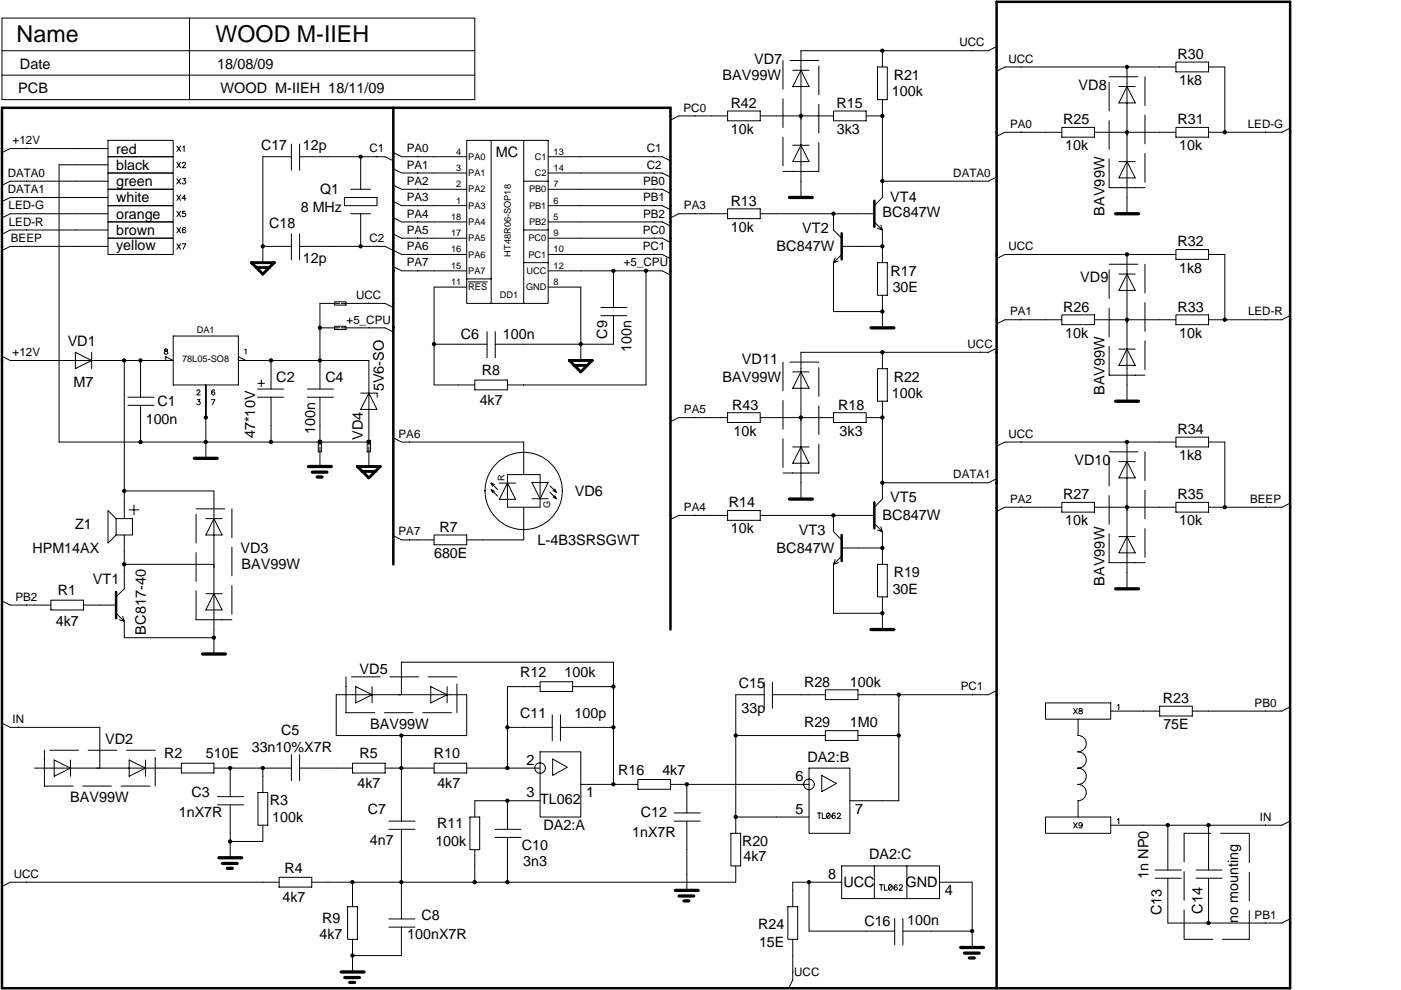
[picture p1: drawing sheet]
<svg xmlns="http://www.w3.org/2000/svg" width="297mm" height="210mm" viewBox="0 0 297 210" stroke-linecap="round" stroke-linejoin="round" font-family="sans-serif">
<g fill="none" stroke="#000" stroke-width=".21">
<path d="M.4 3.8h100.3v17.3h-100.3zM.4 10.8h100.3M.4 15.9h100.3M40.2 3.8v17.3M168.1 14.9h3.4M169.8 14.9l1.7 3.5h-3.4zM186.1 14.2h2v6.9h-2zM187.1 10.8v3.4M206.1 10.7v.1M211.3 9.9l-1.8 .9h-39.7v31.1M216.5 14.1v.1M237.2 18.4h3.5"/>
<path d="M238.9 14.2v31.1M238.9 18.4l1.8 3.4h-3.5zM249.3 13.2h6.9v2h-6.9zM249.3 14.2h-36.2l-1.8 .9M256.2 14.2h3.5v13.8M5.6 31.4v.1M5.6 38.3v.1M22.9 29.8h13.8v3.4h-13.8zM22.9 33.2h13.8v3.5h-13.8zM22.9 36.7h13.8v3.4h-13.8zM22.9 38.4h-20.7l-1.8 .9M22.9 31.5h-20.7l-1.8 .9"/>
<path d="M22.9 34.9h-10.4v58.8h65.7M37.5 31l.8 1.1M37.5 34.4l.8 1.2M37.5 37.9l.8 1.1M38.3 31l-.8 1.1M38.3 34.4l-.8 1.2M38.3 37.9l-.8 1.1M38.7 34.7l.2-.3 .3 .1 .1 .1v.3l-.7 .7h.8M38.7 37.9h.6l-.3 .4a.39 .39 0 0 1 .3 .6 .39 .39 0 0 1-.7-.1M38.8 31.2l.2-.2v1.1M61.8 33.2h-6.1v22.5M61.8 30.5v5.6"/>
<path d="M63.5 33.2h18.1l1.8 .9M63.5 30.5v5.6M76.5 33.2v6.9M79.9 33.1v.1M83.4 35.8l1.8 .9h3.4M83.4 39.3l1.8 .8h13.8M83.4 32.3l1.8 .9h13.8M88.6 36.7h10.4M88.6 33.1v.1M88.6 36.6v.1M99 29.8h17.2v34.5h-17.2zM104.1 29.8v34.5"/>
<path d="M111 38.4h5.2M111 29.8v34.5M116.2 36.7h24.2l1.8 .8M138.7 33.1l-22.5 .1M138.7 33.2h1.7l1.8 .9M138.7 36.6v.1M147.3 24.5v.1M154.3 23.5h6.9v2.1h-6.9zM154.3 24.6h-10.4l-1.7 .9M161.2 24.6h15.5M168.1 30.8h3.4M169.8 30.8l1.7 3.5h-3.4z"/>
<path d="M176.7 23.5h6.9v2.1h-6.9zM183.6 24.6h3.5M187.1 21.1v20.8l-1.7 1.7M206.1 38.3l-19 .1M211.3 37.5l-1.8 .9h-3.4M216.5 27.9v.1M225.1 27h6.9v2.1h-6.9zM225.1 28h-12l-1.8 .9M232 28h17.3M237.2 34.3h3.5M238.9 34.3l1.8 3.4h-3.5zM249.3 27h6.9v2.1h-6.9z"/>
<path d="M256.2 28h3.5M268.3 27.9l-8.6 .1M273.5 27.2l-1.7 .8h-3.5M5.6 41.8v.1M5.6 45.2v.1M5.6 48.7v.1M5.6 52.2h.1M22.9 50.5h13.8v3.5h-13.8zM22.9 40.1h13.8v3.5h-13.8zM22.9 43.6h13.8v3.5h-13.8zM22.9 47.1h13.8v3.4h-13.8zM22.9 52.2h-20.7l-1.8 .9"/>
<path d="M22.9 48.8h-20.7l-1.8 .9M22.9 41.9h-20.7l-1.8 .8M22.9 45.3h-20.7l-1.8 .9M37.5 51.7l.8 1.1M37.5 41.3l.8 1.2M37.5 44.8l.8 1.1M37.5 48.2l.8 1.2M38.3 51.7l-.8 1.1M38.3 41.3l-.8 1.2M38.3 44.8l-.8 1.1M38.3 48.2l-.8 1.2M38.6 51.7h.8l-.6 1.1"/>
<path d="M39.3 44.8h-.6v.5a.41 .41 0 0 1 .6 0 .41 .41 0 0 1-.1 .6 .41 .41 0 0 1-.6-.2M39.3 48.4v-.1a.57 .57 0 0 0-.7 .4 .57 .57 0 0 0 .4 .7 .36 .36 0 0 0 .4-.4 .36 .36 0 0 0-.4-.3 .36 .36 0 0 0-.3 .3M39.4 42.1h-.8l.6-.8v1.2M55.7 52.2h6.1M61.8 49.6v5.5M63.5 52.2h18.1l3.6 1.8h13.8M63.5 49.6v5.5M73 41.9h6.9v1.7h-6.9zM74.4 40.1h4.1M74.4 45.3h4.1M76.5 45.3v6.9M79.9 52.2h.1"/>
<path d="M83.4 56.5l1.8 .9h3.4M83.4 46.2l1.8 .9h3.4M83.4 42.7l1.8 .9h13.8M83.4 49.6l1.8 .9h13.8M88.6 47.1h10.4M88.6 57.4h10.4M88.6 40v.1M88.6 43.5v.1M88.6 47v.1M88.6 50.4v.1M88.6 53.9v.1M88.6 57.3v.1"/>
<path d="M99 59.1h5.1M99.3 59.8h4M111 48.8h5.2M111 55.7h5.2M116.2 57.4h24.2l1.8 .9M116.2 54h24.2l1.8 .8M116.2 50.5h24.2l1.8 .9M116.2 47.1h24.2l1.8 .8M116.2 40.1h24.2l1.8 .9M116.2 43.6h24.2l1.8 .9M130.1 57.4v7.8M137 57.3v24.3h-29.4"/>
<path d="M138.7 40v.1M138.7 43.5v.1M138.7 47v.1M138.7 50.4v.1M138.7 53.9v.1M147.3 45.2l7 .1M147.3 45.3h-3.4l-1.7 .9M154.3 44.3h6.9v2.1h-6.9zM161.2 45.3h24.2M176.7 45.3v3.5l1.8 1.7M176.7 55.7v10.4h10.4M177.1 54.7l-.4 1"/>
<path d="M177.8 55.4l-1.1 .3M178.5 52.2h8.6M178.5 54l-1.8 1.7M185.4 47.1l1.7 1.7M186.1 55.7h2v6.9h-2zM186.1 48.4l1 .4M186.7 47.8l.4 1M187.1 48.8v6.9M216.5 53.9v.1M237.2 58.1h3.5M238.9 54v31.1M238.9 58.1l1.8 3.5h-3.5z"/>
<path d="M249.3 52.9h6.9v2.1h-6.9zM249.3 54h-36.2l-1.8 .8M256.2 54h3.5v13.8M.4 75.6l1.8 .8h27.6M5.6 76.3v.1M16 74.7l3.4 1.7-3.4 1.8zM19.4 74.7v3.5M26.3 76.4v33.6M29.8 76.4h6.9l-1.6-.8v.8M29.8 76.4v7.8M34.9 74v.4a.45 .45 0 0 1 .6 .1 .45 .45 0 0 1 0 .5h-.6v-.4l.6-.3v-.3zM36.7 71.2h13.8v10.4h-13.8z"/>
<path d="M51.9 74.2l.3-.2v1.1M52.1 76.4l-1.6-.8v.8h7M57.5 76.4h20.7v18M57.5 76.4v6.1M67.8 69.5h4.2M70.9 69.2h2.5v.7h-2.5zM70.9 64h2.5v.7h-2.5zM72 64.3h-4.2v18.2M72.3 69.5h9.3l1.8 .9M78.2 64.2l-5.9 .1M78.2 64.3h3.4l1.8 .9M78.2 69.4v.1"/>
<path d="M92 73h11.3M99 60.9h-7v20.7h8.7M103.3 70.3v5.5M105 70.3v5.5M116.2 60.9h6.9v15.5M127.4 65.2h5.5M127.4 66.9h5.5M130.1 66.9v6.1h-25.1M168.1 78.8h3.4M169.8 78.8l1.7 3.5h-3.4zM186.1 78.2h2v6.9h-2zM187.1 62.6v6.9"/>
<path d="M187.1 74.7v3.5M207.8 74.6v.1M211.3 73.8l-1.8 .9h-39.7v31.1M216.5 67.7v.1M225.1 66.8h6.9v2h-6.9zM225.1 67.8h-12l-1.8 .9M232 67.8h17.3M237.2 74h3.5M238.9 74l1.8 3.5h-3.5zM249.3 66.8h6.9v2h-6.9zM268.3 67.7v.1M273.5 66.9l-1.7 .9h-15.6"/>
<path d="M27.1 84.2h5.6M27.1 85.9h5.6M29.8 85.9v7.8M41.8 82.9l.2-.2 .4 .1-.2 .4-.5 .5h.8M41.8 84.7h.6l-.3 .4a.37 .37 0 0 1 .3 .6 .37 .37 0 0 1-.7-.1M43.6 81.6v15.6M44.8 84.7h.8l-.6 1.1M45.5 82.8v-.1a.5 .5 0 0 0-.6 .5 .5 .5 0 0 0 .5 .5 .34 .34 0 0 0 0-.6 .34 .34 0 0 0-.5 .3M54.6 82.5h5.5M54.6 84.2h5.5M54.7 81.3h1.4M55.4 80.6v1.4"/>
<path d="M57.5 84.2v9.5M65.2 82.5h5.5M65.2 84.2h5.5M67.5 93.4h.7v2.4h-.7zM67.8 84.2v10.2M67.8 94.8v4.1M76.5 83.4h3.4M77.8 93.4h.7v2.4h-.7zM78.2 83.4l1.7 3.4h-3.4zM78.2 94.8v4.1M80 83.4v.8M83.4 92.8l1.8 .9h1.6"/>
<path d="M86.8 93.7h24.2v6.9M86.8 93.6v.1M100.7 80.6h6.9v2.1h-6.9zM147.3 88.5h.1M154.3 87.5h6.9v2.1h-6.9zM154.3 88.5h-10.4l-1.7 .9M161.2 88.5h15.5M168.1 94.8h3.4M169.8 94.8l1.7 3.4h-3.4zM176.7 87.5h6.9v2.1h-6.9zM183.6 88.5h3.5M187.1 85.1v20.7l-1.7 1.7"/>
<path d="M216.5 93.6v.1M237.2 97.9h3.5M238.9 93.7v31.1M238.9 97.9l1.8 3.4h-3.5zM249.3 92.7h6.9v2.1h-6.9zM249.3 93.7h-36.2l-1.8 .9M256.2 93.7h3.5v13.8M24.6 110h3.5v3.4h-3.5zM24.6 110l-1.7-1.8v6.9l1.7-1.7M26.3 113.4v11.4l-1.7 1.8M26.3 104.1h19.1v34.6M26.3 119.7h19.1"/>
<path d="M27.4 108.1h2M28.4 107.1v2M43.6 110h3.5M45.4 110l1.7 3.4h-3.5zM83.4 113.6l1.8 .9h6.8M86.8 114.4v.1M92 113.4h7v2.1h-7zM104.1 102.4l.4 .7M104.1 102.4l.7 .4M104.1 102.4l1.4 1.4M104.1 103.8l.7 .4M104.1 103.8l.4 .7"/>
<path d="M104.1 103.8l1.4 1.4M105.9 102.4h3.4M107.6 100.6h6.9v6.9h-6.9zM107.6 102.4l1.7 3.5h-3.4zM111 107.5v7h-12M112.8 102.3h3.4l-1.7 3.4zM112.8 105.7h3.4M116.6 104.4l1.4 1.3M116.6 103l1.4 1.4M117.3 105.4l.7 .3M117.3 104l.7 .4M117.6 105.1l.4 .6"/>
<path d="M117.6 103.7l.4 .7M147.3 109.2v.1M154.3 108.2h6.9v2.1h-6.9zM154.3 109.3h-10.4l-1.7 .9M161.2 109.3h24.2M176.7 109.3v3.4l1.8 1.8M176.7 119.7v10.3h10.4M177.1 118.6l-.4 1.1M177.8 119.3l-1.1 .4M178.5 116.2h8.6M178.5 117.9l-1.8 1.8M185.4 111l1.7 1.7"/>
<path d="M186.1 119.7h2v6.9h-2zM186.1 112.4l1 .3M186.7 111.7l.4 1M187.1 112.7v7M206.1 102.3v.1M211.3 101.5l-1.8 .9h-22.4M216.5 107.5h.1M225.1 106.5h6.9v2.1h-6.9zM225.1 107.5h-12l-1.8 .9M232 107.5h17.3M237.2 113.8h3.5M238.9 113.8l1.8 3.4h-3.5z"/>
<path d="M249.3 106.5h6.9v2.1h-6.9zM256.2 107.5h3.5M268.3 107.5h-8.6M273.5 106.7l-1.7 .8h-3.5M.4 127.4l1.8 .9h8.6M5.6 128.2v.1M10.8 127.3h6.9v2h-6.9zM17.7 128.3h6.9M24.6 130l1.7 1.7M25.3 131.4l1 .3M26 130.7l.3 1M26.3 131.7v3.5h19.1"/>
<path d="M43.6 125.9h3.5M45.4 125.9l1.7 3.4h-3.5zM187.1 126.6v6.9M.4 153.3l1.8 .9h19v8.7M3.9 154.1v.1M61.8 160v5.5M63.5 160v5.5M71.3 147.3h27.7v8.7h-27.7zM75.4 145.6l3.5 1.7-3.5 1.7zM78.9 145.6v3.4M85.1 147.3v-6.9h45v25.9M85.1 156v18.1"/>
<path d="M91.3 145.6l3.5 1.7-3.5 1.7zM94.8 145.6v3.4M107.6 154.2h9.5M114.5 144.5h6.9v2.1h-6.9zM114.5 159.4h8.6v13.8h-8.6zM114.5 145.6h-6.9v17.3M117.1 151.6v5.5M118.8 154.2h11.3M118.8 151.6v5.5M121.4 145.6h8.7M156 156h19M162 147.3h-6v29.4"/>
<path d="M162 144.6v5.6M163.8 147.3h11.2M163.8 144.6v5.6M175 146.3h6.9v2h-6.9zM175 154.9h6.9v2.1h-6.9zM181.9 156h8.7M190.6 147.3v22.5h-10.4M206.1 147.2v.1M211.3 146.4l-1.8 .9h-27.6M221.7 149h13.8v3.5h-13.8zM227.6 150.2l.8 1.2M228.4 150.2l-.8 1.2"/>
<path d="M228.6 152.5l-.1 3.4a1.74 1.74 0 0 1 1.8 1.8 1.74 1.74 0 0 1-1.8 1.7 1.74 1.74 0 0 1 1.8 1.7 1.74 1.74 0 0 1-1.8 1.8h.1M228.9 150.3v.3a.48 .48 0 0 1 .5 .2 .48 .48 0 0 1 0 .5h-.5a.47 .47 0 0 1 0-.5 .47 .47 0 0 1 .5-.2v-.3zM235.5 150.8h10.4M236.9 149.6l.3-.2v1.1M245.9 149.7h6.9v2.1h-6.9zM268.3 150.7l-15.5 .1M273.5 149.9l-1.7 .9h-3.5M7.3 162.9h31.2M11.5 161.1l3.4 1.8-3.4 1.7zM14.9 161.1v3.5M27.4 161.1l3.4 1.8-3.4 1.7zM30.8 161.1v3.5"/>
<path d="M38.5 161.8h6.9v2.1h-6.9zM45.4 162.9h16.4M46.1 168.9h5.6M46.1 170.6h5.6M48.8 162.9v6M48.8 170.6v11.3M54.7 168h2.1v7h-2.1zM55.7 162.9v5.1M55.7 175v3.4h-6.9M63.5 162.9h11.2M74.7 161.8h7v2.1h-7zM81.7 162.9h10.3"/>
<path d="M82.4 174.1h5.6M82.4 175.8h5.6M85.1 175.8v19M92 161.8h7v2.1h-7zM99 162.9h15.5M99.6 173.2h2.1v6.9h-2.1zM104.9 175.8h5.5M104.9 177.5h5.5M107.6 169.8v6M107.6 177.5v9.5M114.5 169.8h-13.8v3.4M117.2 160.9l3.1 1.8-3.1 1.7z"/>
<path d="M123.1 166.3h12.2M135.3 165.3h6.9v2h-6.9zM142.2 166.3h29.3M142.9 174.1h5.6M142.9 172.4h5.6M145.6 166.3v6.1M145.6 174.1v14.7M155 176.7h2v6.9h-2zM156 173.2h15.5M171.5 162.9h8.7v13.8h-8.7zM173.3 172.4h.8M173.7 172.4v1.1"/>
<path d="M174.2 164.4l3.1 1.7-3.1 1.8zM174.3 172.4v1.1h.7M175.4 172.4a.57 .57 0 0 1 .7 .5 .57 .57 0 0 1-.4 .6l-.4-.2-.1-.4zM176 172.6l-.7 .7M177.1 172.6l-.1-.2a.57 .57 0 0 0-.7 .5 .57 .57 0 0 0 .4 .6 .36 .36 0 0 0 .4-.3 .36 .36 0 0 0-.3-.4 .36 .36 0 0 0-.4 .4M177.5 172.7l.2-.3h.3l.2 .2-.2 .4-.5 .5h.7M221.7 173.2h13.8v3.5h-13.8zM227.6 174.4l.8 1.2M228.4 174.4l-.8 1.2M228.6 162.9h-.1a1.74 1.74 0 0 1 1.8 1.7 1.74 1.74 0 0 1-1.8 1.7 1.74 1.74 0 0 1 1.8 1.7 1.74 1.74 0 0 1-1.8 1.8l.1 3.4M229.4 174.8a.36 .36 0 0 1-.5 .3 .36 .36 0 0 1-.1-.6 .36 .36 0 0 1 .6 .1v.2a.52 .52 0 0 1-.4 .8l-.2-.2M235.5 175h20.7"/>
<path d="M236.9 173.8l.3-.2v1M247.6 175v9.5M256.2 175v9.5M268.3 174.9l-12.1 .1M273.5 174.1l-1.7 .9h-3.5M5.6 187h.1M59.2 186h6.9v2.1h-6.9zM59.2 187h-57l-1.8 .9M73.7 192.2h2.1v7h-2.1zM74.7 187v5.2M74.7 199.2v6.9M82.4 194.8h5.6"/>
<path d="M82.4 196.6h5.6M85.1 196.6v6h-10.4M100.7 180.1v6.9M156 183.6v3.4h-89.9M167 192.2h2.1v7h-2.1zM168.1 199.2v8.6l-.9 1.7M171.5 187v10.4h18.2M178.5 183.6h20.7v6.9h-20.7zM178.5 187h-10.4v5.2M185.4 183.6v6.9M186.5 187.6h.7M186.8 187.6v1.1"/>
<path d="M187.5 187.6v1.1h.6M188.5 187.6a.57 .57 0 0 1 .7 .5 .57 .57 0 0 1-.4 .6l-.4-.2v-.4zM189.1 187.8l-.7 .7M189.7 194.8v5.5M190.2 187.7v-.1a.57 .57 0 0 0-.7 .5 .57 .57 0 0 0 .4 .6 .36 .36 0 0 0 .4-.3 .36 .36 0 0 0-.4-.4 .36 .36 0 0 0-.4 .4M190.7 187.9l.2-.3h.2l.2 .2-.1 .4-.6 .5h.8M191.4 197.4h14.7M191.4 194.8v5.5M192.3 183.6v6.9M199.2 187h6.9v13.9M244.9 184.5h5.6M244.9 186.2h5.6"/>
<path d="M247.6 186.2v9.5h24.2l1.7-.9M253.6 184.5h5.5M253.6 186.2h5.5M256.2 186.2v9.5M268.3 195.6v.1M168.1 206.1h.1"/>
<circle cx="111" cy="104.1" r="8.2"/>
<circle cx="114.5" cy="162.9" r="1.13"/>
<circle cx="171.5" cy="166.3" r="1.13"/>
</g>
<g fill="#000" stroke="#000" stroke-width=".21">
<circle cx="187.1" cy="10.7" r=".35"/>
<circle cx="238.9" cy="14.2" r=".35"/>
<circle cx="76.5" cy="33.2" r=".35"/>
<circle cx="169.8" cy="24.6" r=".35"/>
<circle cx="187.1" cy="24.6" r=".35"/>
<circle cx="187.1" cy="38.4" r=".35"/>
<circle cx="238.9" cy="28" r=".35"/>
<circle cx="259.7" cy="28" r=".35"/>
<circle cx="55.7" cy="52.2" r=".35"/>
<circle cx="76.5" cy="52.2" r=".35"/>
<circle cx="130.1" cy="57.4" r=".35"/>
<circle cx="137" cy="57.4" r=".35"/>
<circle cx="176.7" cy="45.3" r=".35"/>
<circle cx="187.1" cy="52.2" r=".35"/>
<circle cx="238.9" cy="53.9" r=".35"/>
<circle cx="26.3" cy="76.4" r=".35"/>
<circle cx="29.8" cy="76.4" r=".35"/>
<circle cx="57.5" cy="76.4" r=".35"/>
<circle cx="67.8" cy="76.4" r=".35"/>
<circle cx="67.8" cy="69.5" r=".35"/>
<circle cx="92" cy="73" r=".35"/>
<circle cx="123.1" cy="73" r=".35"/>
<circle cx="187.1" cy="66" r=".35"/>
<circle cx="187.1" cy="74.7" r=".35"/>
<circle cx="238.9" cy="67.8" r=".35"/>
<circle cx="259.7" cy="67.8" r=".35"/>
<circle cx="29.8" cy="93.7" r=".35"/>
<circle cx="43.6" cy="93.7" r=".35"/>
<circle cx="43.6" cy="88.5" r=".35"/>
<circle cx="57.5" cy="93.7" r=".35"/>
<circle cx="67.8" cy="93.7" r=".35"/>
<circle cx="78.2" cy="93.7" r=".35"/>
<circle cx="169.8" cy="88.5" r=".35"/>
<circle cx="187.1" cy="88.5" r=".35"/>
<circle cx="238.9" cy="93.7" r=".35"/>
<circle cx="26.3" cy="119.6" r=".35"/>
<circle cx="26.3" cy="104.1" r=".35"/>
<circle cx="176.7" cy="109.3" r=".35"/>
<circle cx="187.1" cy="116.2" r=".35"/>
<circle cx="187.1" cy="102.3" r=".35"/>
<circle cx="238.9" cy="107.5" r=".35"/>
<circle cx="259.7" cy="107.5" r=".35"/>
<circle cx="45.3" cy="135.2" r=".35"/>
<circle cx="187.1" cy="130" r=".35"/>
<circle cx="85.1" cy="155.9" r=".35"/>
<circle cx="107.6" cy="154.2" r=".35"/>
<circle cx="130.1" cy="145.6" r=".35"/>
<circle cx="130.1" cy="154.2" r=".35"/>
<circle cx="156" cy="155.9" r=".35"/>
<circle cx="190.5" cy="147.3" r=".35"/>
<circle cx="190.5" cy="155.9" r=".35"/>
<circle cx="48.8" cy="162.8" r=".35"/>
<circle cx="48.8" cy="178.4" r=".35"/>
<circle cx="55.7" cy="162.8" r=".35"/>
<circle cx="85.1" cy="162.8" r=".35"/>
<circle cx="107.6" cy="169.8" r=".35"/>
<circle cx="107.6" cy="162.8" r=".35"/>
<circle cx="130.1" cy="166.3" r=".35"/>
<circle cx="145.6" cy="166.3" r=".35"/>
<circle cx="156" cy="173.2" r=".35"/>
<circle cx="247.6" cy="175" r=".35"/>
<circle cx="256.2" cy="175" r=".35"/>
<circle cx="74.7" cy="187" r=".35"/>
<circle cx="85.1" cy="187" r=".35"/>
<circle cx="100.7" cy="187" r=".35"/>
<circle cx="107.6" cy="187" r=".35"/>
<circle cx="171.5" cy="187" r=".35"/>
<circle cx="206.1" cy="197.4" r=".35"/>
<circle cx="256.2" cy="195.7" r=".35"/>
<circle cx="74.7" cy="202.6" r=".35"/>
</g>
<path d="M83.4 22.9v96.8M178.5 49.5v5.5M185.4 42.6v5.5M178.5 113.4v5.6M185.4 106.5v5.5M24.6 125.5v5.6M142.2 133.5v-110.6h-141.8v186.6h273.1v-209.1h-62.2v209.1" fill="none" stroke="#000" stroke-width=".53"/>
<g fill="none" stroke="#000" stroke-width=".21" stroke-dasharray="6.1 2">
<path d="M166 12.8v23.5M173.6 12.8h-7.6M235.2 16.3h7.6M242.8 16.3v23.5M166 36.3h2.1M168.1 36.3h5.5M173.6 36.3v-23.5M235.2 39.8v-23.5M240.7 39.8h-5.5M242.8 39.8h-2.1M235.2 56h7.6M242.8 56v23.5"/>
<path d="M166 76.8v23.5M173.6 76.8h-7.6M235.2 79.5v-23.5M240.7 79.5h-5.5M242.8 79.5h-2.1M235.2 95.8h7.6M242.8 95.8v23.5M41.6 107.9h7.6M49.2 107.9v23.5M166 100.3h2.1M168.1 100.3h5.5M173.6 100.3v-23.5"/>
<path d="M235.2 119.3v-23.5M240.7 119.3h-5.5M242.8 119.3h-2.1M41.6 131.4v-23.5M47.1 131.4h-5.5M49.2 131.4h-2.1M9.4 159.1v2M32.9 159.1h-23.5M73.4 143.5v2.1M73.4 145.6v5.5M73.4 151.1h23.5M96.9 143.5h-23.5"/>
<path d="M96.9 151.1v-7.6M9.4 161.1v5.6M9.4 166.7h23.5M32.9 166.7v-7.6M251.1 176.7v22.5M264.9 176.7h-13.8M251.1 199.2h13.8M264.9 199.2v-22.5"/>
</g>
<g fill="none" stroke="#000" stroke-width=".7">
<path d="M167.4 41.9h4.8M236.5 45.3h4.9M184.7 69.5h4.8M41.2 97.2h4.9M65.4 98.9h4.8M236.5 85.1h4.9M66.2 100.1h3.1M67.2 101.1h1.1M167.4 105.8h4.8M42.9 138.7h4.9M184.7 133.5h4.8M236.5 124.8h4.9"/>
<path d="M46.4 181.9h4.8M47.2 183.1h3.1M48.2 184.1h1.1M143.2 188.8h4.8M144 190h3.1M145 191h1M72.3 206.1h4.9M73.1 207.3h3.1M74.1 208.3h1.1M203.7 200.9h4.8M204.5 202.1h3.1M205.5 203.1h1.1"/>
</g>
<path d="M53.3 55.7h4.8l-2.4 2.4zM54.4 56.7h2.7M120.7 76.4h4.9l-2.5 2.4zM121.8 77.5h2.7M75.8 98.9h4.8l-2.4 2.4zM76.8 99.9h2.8" fill="none" stroke="#000" stroke-width=".61"/>
<g font-size="4.9">
<text x="3.5" y="9">Name</text>
<text x="45.7" y="9">WOOD M-IIEH</text>
</g>
<g font-size="3.1">
<text x="4.2" y="14.5">Date</text>
<text x="46.1" y="14.5">18/08/09</text>
<text x="153.2" y="17">BAV99W</text>
<text x="159.9" y="13.5">VD7</text>
<text x="3.9" y="19.7">PCB</text>
<text x="46.8" y="19.7">WOOD M-IIEH 18/11/09</text>
<text x="228.7" y="19">VD8</text>
<text x="105.1" y="33.2">MC</text>
<text x="187.1" y="46">BC847W</text>
<text x="188.8" y="42.9">VT4</text>
<text x="234.2" y="45.7" transform="rotate(-90 234.2 45.7)">BAV99W</text>
<text x="164.7" y="53.3">BC847W</text>
<text x="170.1" y="49.5">VT2</text>
<text x="229" y="59.8">VD9</text>
<text x="14.3" y="73.3">VD1</text>
<text x="157.3" y="77.1">VD11</text>
<text x="15.6" y="82">M7</text>
<text x="58.6" y="80.9">C2</text>
<text x="81.4" y="83" transform="rotate(-90 81.4 83)">5V6-SO</text>
<text x="153.2" y="80.9">BAV99W</text>
<text x="234.2" y="83.7" transform="rotate(-90 234.2 83.7)">BAV99W</text>
<text x="54.1" y="92.9" transform="rotate(-90 54.1 92.9)">47*10V</text>
<text x="76.9" y="93.3" transform="rotate(-90 76.9 93.3)">VD4</text>
<text x="227.8" y="98.6">VD10</text>
<text x="121.9" y="105.1">VD6</text>
<text x="188.8" y="106.5">VT5</text>
<text x="169.4" y="113.4">VT3</text>
<text x="187.1" y="110.3">BC847W</text>
<text x="51" y="117.2">VD3</text>
<text x="114" y="115.5">L-4B3SRSGWT</text>
<text x="164.7" y="117.2">BC847W</text>
<text x="19.7" y="123.8">VT1</text>
<text x="51.2" y="120.7">BAV99W</text>
<text x="234.2" y="124.2" transform="rotate(-90 234.2 124.2)">BAV99W</text>
<text x="30.9" y="134.6" transform="rotate(-90 30.9 134.6)">BC817-40</text>
<text x="76.2" y="142.8">VD5</text>
<text x="78.5" y="154.6">BAV99W</text>
<text x="22.3" y="157.7">VD2</text>
<text x="171.2" y="161.5">DA2:B</text>
<text x="111.6" y="162.2">2</text>
<text x="168.7" y="165.6">6</text>
<text x="14.9" y="170.1">BAV99W</text>
<text x="111.6" y="169.1">3</text>
<text x="124.3" y="169.1">1</text>
<text x="168.7" y="172.5">5</text>
<text x="181.3" y="172.5">7</text>
<text x="115.2" y="176">DA2:A</text>
<text x="184.3" y="182.2">DA2:C</text>
<text x="175.6" y="186.4">8</text>
<text x="178.8" y="188.1">UCC</text>
<text x="192" y="188.1">GND</text>
<text x="200.3" y="189.8">4</text>
<text x="243.5" y="186.3" transform="rotate(-90 243.5 186.3)">1n NP0</text>
<text x="246.3" y="194.1" transform="rotate(-90 246.3 194.1)">C13</text>
<text x="254.9" y="193.7" transform="rotate(-90 254.9 193.7)">C14</text>
</g>
<g font-size="3">
<text x="189.5" y="17">R21</text>
<text x="249.6" y="12.5">R30</text>
<text x="154.9" y="22.9">R42</text>
<text x="177.4" y="22.9">R15</text>
<text x="189.1" y="20.4">100k</text>
<text x="250" y="18">1k8</text>
<text x="155" y="28.4">10k</text>
<text x="177.4" y="28.4">3k3</text>
<text x="225.4" y="26.3">R25</text>
<text x="249.6" y="26.3">R31</text>
<text x="24.6" y="32.6">red</text>
<text x="55.3" y="31.8">C17</text>
<text x="64.2" y="31.8">12p</text>
<text x="225.8" y="31.9">10k</text>
<text x="250" y="31.9">10k</text>
<text x="24.6" y="36">black</text>
<text x="24.6" y="39.5">green</text>
<text x="67.9" y="41.2">Q1</text>
<text x="24.6" y="42.9">white</text>
<text x="24.6" y="46.4">orange</text>
<text x="63.8" y="45">8 MHz</text>
<text x="154.9" y="43.6">R13</text>
<text x="24.6" y="52.9">yellow</text>
<text x="24.6" y="49.8">brown</text>
<text x="57.1" y="48.4">C18</text>
<text x="155" y="49.1">10k</text>
<text x="249.6" y="52.2">R32</text>
<text x="64.2" y="55.7">12p</text>
<text x="188.8" y="58.4">R17</text>
<text x="250" y="57.8">1k8</text>
<text x="189.3" y="61.9">30E</text>
<text x="97.7" y="71.9">C6</text>
<text x="106.6" y="71.9">100n</text>
<text x="128.7" y="71.8" transform="rotate(-90 128.7 71.8)">C9</text>
<text x="225.4" y="66.1">R26</text>
<text x="225.8" y="71.6">10k</text>
<text x="249.6" y="66.1">R33</text>
<text x="250" y="71.6">10k</text>
<text x="133.9" y="74.7" transform="rotate(-90 133.9 74.7)">100n</text>
<text x="69" y="80.9">C4</text>
<text x="102.2" y="79.6">R8</text>
<text x="189.5" y="80.9">R22</text>
<text x="30.9" y="89.9">100n</text>
<text x="33.4" y="86.1">C1</text>
<text x="101.7" y="85.8">4k7</text>
<text x="155.3" y="86.8">R43</text>
<text x="177.7" y="86.8">R18</text>
<text x="189.1" y="84.4">100k</text>
<text x="66.8" y="91.9" transform="rotate(-90 66.8 91.9)">100n</text>
<text x="155.6" y="92.4">10k</text>
<text x="178" y="92.4">3k3</text>
<text x="249.6" y="92">R34</text>
<text x="250" y="97.5">1k8</text>
<text x="154.6" y="107.6">R14</text>
<text x="225.4" y="105.8">R27</text>
<text x="249.6" y="105.8">R35</text>
<text x="15.9" y="112.1">Z1</text>
<text x="93.2" y="112.8">R7</text>
<text x="155" y="113.1">10k</text>
<text x="225.8" y="111.4">10k</text>
<text x="250" y="111.4">10k</text>
<text x="6.9" y="117.2">HPM14AX</text>
<text x="92" y="118.3">680E</text>
<text x="189.3" y="125.8">30E</text>
<text x="189.5" y="122.4">R19</text>
<text x="12.3" y="126.2">R1</text>
<text x="11.8" y="132.8">4k7</text>
<text x="110.3" y="143.5">R12</text>
<text x="119.7" y="143.5">100k</text>
<text x="156.6" y="145.9">C15</text>
<text x="170.5" y="145.6">R28</text>
<text x="180.2" y="145.6">100k</text>
<text x="246.5" y="149.1">R23</text>
<text x="59.6" y="155.9">C5</text>
<text x="110.3" y="152.1">C11</text>
<text x="121.8" y="152.1">100p</text>
<text x="157.2" y="151.1">33p</text>
<text x="170.5" y="154.2">R29</text>
<text x="180.2" y="154.2">1M0</text>
<text x="246.7" y="154.6">75E</text>
<text x="34.8" y="160.8">R2</text>
<text x="43.6" y="160.8">510E</text>
<text x="53.4" y="159.4">33n10%X7R</text>
<text x="76.2" y="160.8">R5</text>
<text x="92" y="160.8">R10</text>
<text x="75.8" y="167">4k7</text>
<text x="92.7" y="167">4k7</text>
<text x="131.1" y="164.3">R16</text>
<text x="140.4" y="164.3">4k7</text>
<text x="37.9" y="173.2">1nX7R</text>
<text x="40.6" y="169.1">C3</text>
<text x="57.2" y="170.8">R3</text>
<text x="78" y="172.5">C7</text>
<text x="114.5" y="170.5">TL062</text>
<text x="135.9" y="173.2">C12</text>
<text x="57.7" y="174.2">100k</text>
<text x="78.4" y="179.1">4n7</text>
<text x="92.3" y="179.4">100k</text>
<text x="92.7" y="175.6">R11</text>
<text x="134" y="177.4">1nX7R</text>
<text x="157.3" y="179.4">R20</text>
<text x="60.3" y="185">R4</text>
<text x="110.7" y="180.1">C10</text>
<text x="110.9" y="183.6">3n3</text>
<text x="157.6" y="182.5">4k7</text>
<text x="59.9" y="191.2">4k7</text>
<text x="68.3" y="195.7">R9</text>
<text x="89.4" y="195">C8</text>
<text x="160.8" y="197.1">R24</text>
<text x="183.3" y="196.4">C16</text>
<text x="192.3" y="196">100n</text>
<text x="262.5" y="195.7" transform="rotate(-90 262.5 195.7)">no mounting</text>
<text x="67.7" y="199.1">4k7</text>
<text x="86.4" y="199.2">100nX7R</text>
<text x="160.9" y="200.9">15E</text>
</g>
<g font-size="2.5">
<text x="203.4" y="9.8">UCC</text>
<text x="213.8" y="13.3">UCC</text>
<text x="144.9" y="23.7">PC0</text>
<text x="214.1" y="27.1">PA0</text>
<text x="264.6" y="27.1">LED-G</text>
<text x="2.7" y="30.6">+12V</text>
<text x="78.4" y="32.3">C1</text>
<text x="86.2" y="32.3">PA0</text>
<text x="86.2" y="35.8">PA1</text>
<text x="137.1" y="32.3">C1</text>
<text x="137.1" y="35.8">C2</text>
<text x="1.6" y="37.5">DATA0</text>
<text x="1.6" y="40.9">DATA1</text>
<text x="86.2" y="39.2">PA2</text>
<text x="136.4" y="39.2">PB0</text>
<text x="202.1" y="37.5">DATA0</text>
<text x="1.8" y="44.4">LED-G</text>
<text x="1.9" y="47.9">LED-R</text>
<text x="86.2" y="42.7">PA3</text>
<text x="86.2" y="46.1">PA4</text>
<text x="136.4" y="42.7">PB1</text>
<text x="136.4" y="46.1">PB2</text>
<text x="145" y="44.4">PA3</text>
<text x="2.3" y="51.3">BEEP</text>
<text x="78.4" y="51.3">C2</text>
<text x="86.2" y="53">PA6</text>
<text x="86.2" y="49.6">PA5</text>
<text x="136.3" y="53">PC1</text>
<text x="136.3" y="49.6">PC0</text>
<text x="213.8" y="53">UCC</text>
<text x="86.2" y="56.5">PA7</text>
<text x="132.3" y="56.5">+5_CPU</text>
<text x="75.5" y="63.4">UCC</text>
<text x="73.5" y="68.6">+5_CPU</text>
<text x="214.1" y="66.9">PA1</text>
<text x="264.6" y="66.9">LED-R</text>
<text x="2.7" y="75.5">+12V</text>
<text x="205.1" y="73.8">UCC</text>
<text x="145" y="87.6">PA5</text>
<text x="84.5" y="92.8">PA6</text>
<text x="213.8" y="92.8">UCC</text>
<text x="202.1" y="101.5">DATA1</text>
<text x="214.1" y="106.6">PA2</text>
<text x="265" y="106.6">BEEP</text>
<text x="84.5" y="113.5">PA7</text>
<text x="145" y="108.4">PA4</text>
<text x="3.3" y="127.4">PB2</text>
<text x="203.7" y="146.4">PC1</text>
<text x="266" y="149.8">PB0</text>
<text x="2.6" y="153.3">IN</text>
<text x="267.1" y="174">IN</text>
<text x="2.9" y="186.1">UCC</text>
<text x="266" y="194.8">PB1</text>
<text x="168.4" y="206.9">UCC</text>
</g>
<g font-size="2">
<text x="96.7" y="32.8">4</text>
<text x="99.3" y="33.9">PA0</text>
<text x="113.4" y="33.9">C1</text>
<text x="117.4" y="32.8">13</text>
<text x="96.7" y="36.2">3</text>
<text x="96.7" y="39.7">2</text>
<text x="99.3" y="37.3">PA1</text>
<text x="99.3" y="40.8">PA2</text>
<text x="112.2" y="40.8">PB0</text>
<text x="113.4" y="37.3">C2</text>
<text x="117.4" y="36.2">14</text>
<text x="117.4" y="39.7">7</text>
<text x="95.6" y="46.6">18</text>
<text x="96.7" y="43.2">1</text>
<text x="99.3" y="44.2">PA3</text>
<text x="99.3" y="47.7">PA4</text>
<text x="112.2" y="44.2">PB1</text>
<text x="112.2" y="47.7">PB2</text>
<text x="117.4" y="43.2">6</text>
<text x="117.4" y="46.6">5</text>
<text x="95.6" y="50.1">17</text>
<text x="95.6" y="53.5">16</text>
<text x="99.3" y="51.2">PA5</text>
<text x="112.1" y="51.2">PC0</text>
<text x="117.4" y="50.1">9</text>
<text x="117.4" y="53.5">10</text>
<text x="95.6" y="57">15</text>
<text x="99.3" y="54.6">PA6</text>
<text x="99.3" y="58.1">PA7</text>
<text x="108.3" y="54.4" transform="rotate(-90 108.3 54.4)">HT48R06-SOP18</text>
<text x="111.6" y="58.1">UCC</text>
<text x="112.1" y="54.6">PC1</text>
<text x="117.4" y="57">12</text>
<text x="95.6" y="60.4">11</text>
<text x="99.3" y="61.5">RES</text>
<text x="106" y="63.2">DD1</text>
<text x="111.5" y="61.5">GND</text>
<text x="117.4" y="60.4">8</text>
<text x="41.7" y="70.5">DA1</text>
<text x="38.6" y="76.8">78L05-SO8</text>
<text x="107" y="102" transform="rotate(-90 107 102)">R</text>
<text x="116.6" y="107.7" transform="rotate(-90 116.6 107.7)">G</text>
</g>
</svg>
